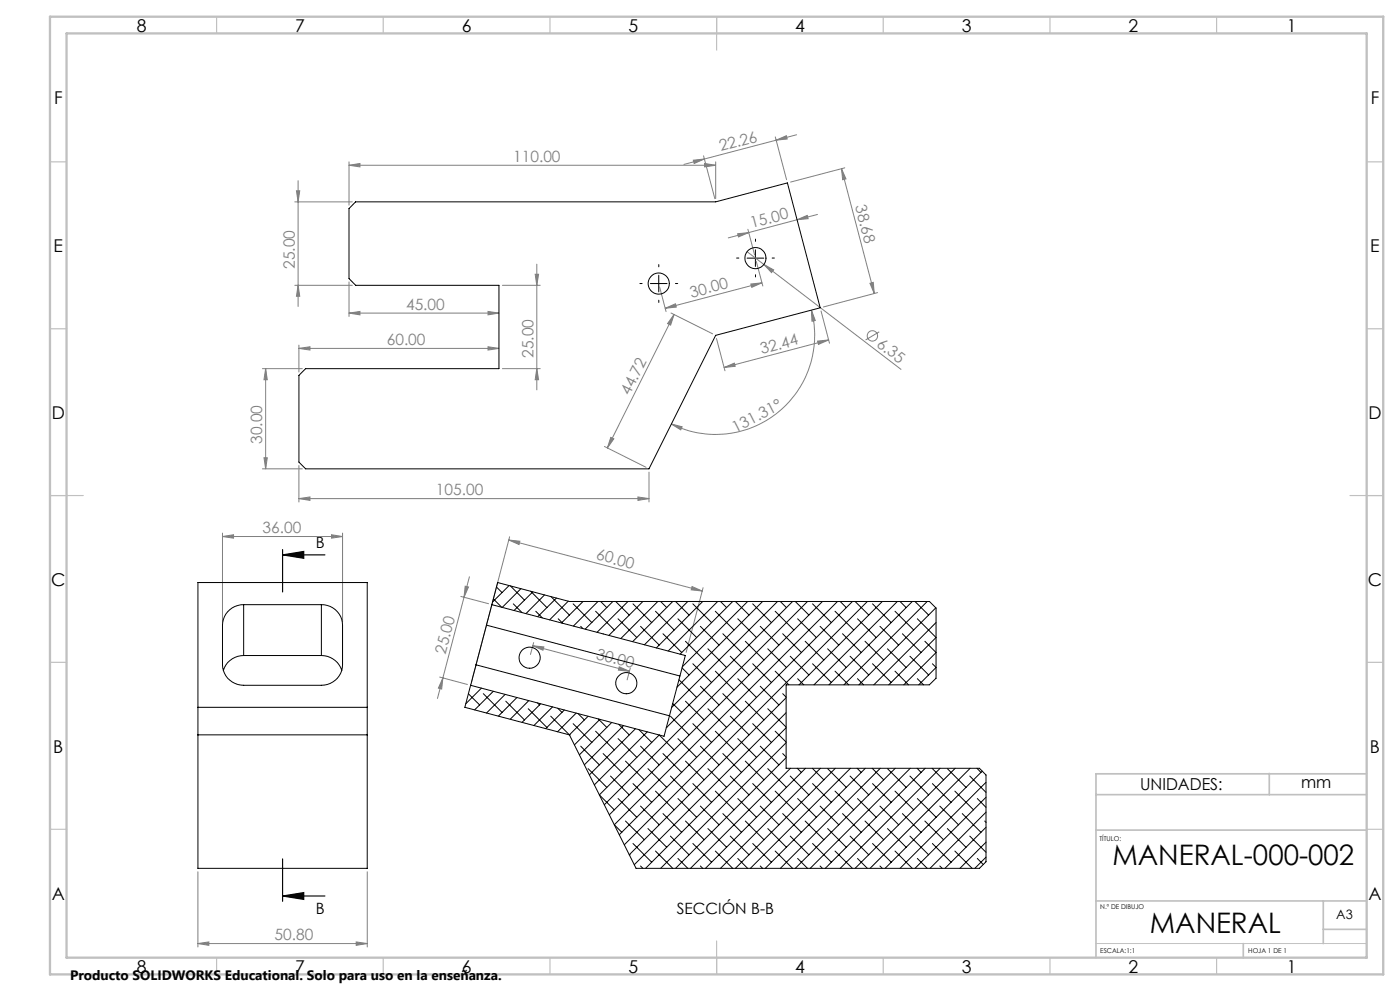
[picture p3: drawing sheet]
<svg xmlns="http://www.w3.org/2000/svg" width="420mm" height="297mm" viewBox="0 0 420 297" stroke-linecap="round" stroke-linejoin="round" font-family="sans-serif">
<path d="M328.8 282.8h81.2" fill="none" stroke="#c0c0c0" stroke-width=".3"/>
<g fill="none" stroke="#c0c0c0" stroke-width=".35">
<path d="M65 5v5M115 5v5M165 5v5M215 5v10M265 5v5M315 5v5M365 5v5M15 48.5h5M410 48.5h5M15 98.5h5M410 98.5h5M15 148.5h10"/>
<path d="M405 148.5h10M15 198.5h5M410 198.5h5M15 248.5h5M410 248.5h5M65 287v5M115 287v5M165 287v5M215 282v10M265 287v5M315 287v5M365 287v5"/>
</g>
<path d="M328.8 238.2h81.2M380.8 231.8v6.4M410 231.9h-81.2v55.1M328.8 248.8h81.2M328.8 270h81.2M397 270v12.8M397 278.5h13M373 282.8v4.2" fill="none" stroke="#c0c0c0" stroke-width=".5"/>
<path d="M15 5h400v287h-400zM20 10h390v277h-390z" fill="none" stroke="#c0c0c0" stroke-width=".7"/>
<g fill="none" stroke="#808080" stroke-width=".3">
<path d="M88.9 57.2h1l-.5 3.3zM89.4 54.1v37.8M104.7 49.5l3.3-.5v1zM104.7 48.5v13M104.7 49.5h110M208 48l3.3-.3-3.1 1.3zM211.1 46.7l3.4 12.8M211.4 49l3.3 .5-3.3 .5zM214.7 48.5v11M232.6 41l3.4 12.9M232.8 42l3.1-1.3 .2 1zM232.8 42l-27.6 7.3"/>
<path d="M239 40.4l-6.2 1.6M252.4 50.5l1.4 3.1-1 .3zM252.4 50.5l9.9 37.5M253.4 50.3l-16.2 4.3M88.4 60.5h17.3M161 79.2v37.6M221.3 70.1l3.3-.4-3.1 1.3zM224.1 75.4l46.2 35.3M224.4 68.7l2 7.7M224.6 69.7l-6.1 1.6M226.9 78.3l1.9 7.4M229.2 79.3l2.9 1.6-.6 .8z"/>
<path d="M239.1 65.9l3.1-1.3 .2 .9zM239.1 65.9l-14.5 3.8M245.3 64.3l-6.2 1.6M88.4 85.5h17.3M89.4 85.5l.5 3.3h-1zM104.7 93.8l3.3-.5v1.1zM104.7 84.5v10.4M104.7 93.8h45M146.4 93.3l3.3 .5-3.3 .6zM150.7 85.5h11.4M160.5 82.2h1.1l-.6 3.3zM197.9 86l1.9 7.4"/>
<path d="M199.6 92.4l3-1.4 .3 1zM201.3 93.8l12.5 6.2M202.2 94.3l-1 3.1-.9-.4zM202.2 94.3l-20 40M225.2 85.1l3.4-.3-3.1 1.3zM228.6 84.8l-29 7.6M243.4 92.9l1.2 3.2-1 .2zM243.4 92.9a29.7 29.7 0 0 1-10 30.6 29.7 29.7 0 0 1-32 3.6M246.3 93.2l2.5 9.7M261 84.9l1-.3 .3 3.4zM263.3 87.7l-16.3 4.3M263.8 99.4l-4.1 2.5"/>
<path d="M78.7 110.5h12M79.7 110.5l.5 3.3h-1zM79.7 110.5v30M89.7 104.4l3.3-.5v1zM89.7 103.4v8.1M89.7 104.4h60M146.4 103.9l3.3 .5-3.3 .5zM150.7 110.5h11.4M161 110.5l.6 3.3h-1.1zM214.9 101.5l2.6 9.6M217.2 110.1l3.1-1.3 .3 1zM245.3 102.2l3.3-.3-3.1 1.3z"/>
<path d="M248.6 101.9l-31.4 8.2M79.2 137.2h1l-.5 3.3zM89.7 139.5v11M181.3 133.8l12.5 6.2M183.2 131.1l.9 .4-1.9 2.8zM201.4 127.1l3.2 .8-.4 .9zM66.7 159.8v26.5M78.7 140.5h12M89.7 149.4l3.3-.5v1.1zM89.7 149.4h105M102.8 159.8v26.5M191.4 148.9l3.3 .5-3.3 .6z"/>
<path d="M194.7 141.5v9M66.7 160.8l3.4-.5v1zM66.7 160.8h36.1M99.4 160.3l3.4 .5-3.4 .5zM138.3 178.7l8.3 2.2M139.6 175.7l.9 .2-1.3 3.1zM140.8 172.9l-9.6 36.4M152.6 161.9l58.1 15.2M152.6 161.9l3.4 .3-.3 1zM152.9 160.9l-11.4 43.5M207.6 175.8l3.1 1.3-3.3-.3zM210.9 176.1l-5.1 19.4"/>
<path d="M159.8 193.5l3.4 .4-.3 1zM159.8 193.5l29 7.7M160.1 192.6l-1 3.5M185.8 199.8l3 1.4-3.3-.4zM131.9 202.9l8.3 2.2M132.9 203.2l-.4 3.3-1-.3zM189.1 200.2l-1 3.6M59.4 261.3v22.5M110.2 261.3v22.5M59.4 282.8l3.3-.5v1zM59.4 282.8h50.8M106.9 282.3l3.3 .5-3.3 .5z"/>
<circle cx="261.7" cy="100.7" r="1.55"/>
</g>
<path d="M84.8 166.3h12.7M84.8 164.7v12.7M84.8 166.3l6.3-1v2zM84.8 257.4v12.7M84.8 268.5h12.7M84.8 268.5l6.3-1v2.1z" fill="none" stroke="#000" stroke-width=".35"/>
<path d="M197.6 80v-.7M221.6 77.3h-.6M226.6 72.3v-.6M231.6 77.3h.7M192.6 85h-.6M197.6 90v.6M202.6 85h.7M226.6 82.3v.7" fill="none" stroke="#000" stroke-width=".3" stroke-dasharray="15.2 1.3 1.3 1.3"/>
<path d="M224.1 77.4h5M226.6 74.9v5M195.1 85h5M197.6 82.5v5" fill="none" stroke="#000" stroke-width=".3"/>
<path d="M84.8 166.3l6.3-1v2zM84.8 268.5l6.3-1v2.1z" fill="#000"/>
<g fill="#808080">
<path d="M229.2 79.3l2.9 1.6-.6 .8z"/>
<path d="M261 84.9l1-.3 .3 3.4zM252.4 50.5l1.4 3.1-1 .3z"/>
<path d="M207.6 175.8l3.1 1.3-3.3-.3zM152.6 161.9l3.4 .3-.3 1z"/>
<path d="M211.4 49l3.3 .5-3.3 .5zM104.7 49.5l3.3-.5v1z"/>
<path d="M89.7 149.4l3.3-.5v1.1zM191.4 148.9l3.3 .5-3.3 .6zM89.7 104.4l3.3-.5v1zM146.4 103.9l3.3 .5-3.3 .5zM59.4 282.8l3.3-.5v1zM106.9 282.3l3.3 .5-3.3 .5z"/>
<path d="M217.2 110.1l3.1-1.3 .3 1zM245.3 102.2l3.3-.3-3.1 1.3z"/>
<path d="M232.8 42l3.1-1.3 .2 1zM208 48l3.3-.3-3.1 1.3z"/>
<path d="M199.6 92.4l3-1.4 .3 1zM225.2 85.1l3.4-.3-3.1 1.3z"/>
<path d="M239.1 65.9l3.1-1.3 .2 .9zM221.3 70.1l3.3-.4-3.1 1.3z"/>
<path d="M201.4 127.1l3.2 .8-.4 .9zM243.4 92.9l1.2 3.2-1 .2z"/>
<path d="M183.2 131.1l.9 .4-1.9 2.8zM202.2 94.3l-1 3.1-.9-.4z"/>
<path d="M139.6 175.7l.9 .2-1.3 3.1zM132.9 203.2l-.4 3.3-1-.3z"/>
<path d="M89.4 85.5l.5 3.3h-1zM88.9 57.2h1l-.5 3.3z"/>
<path d="M160.5 82.2h1.1l-.6 3.3zM161 110.5l.6 3.3h-1.1z"/>
<path d="M79.7 110.5l.5 3.3h-1zM79.2 137.2h1l-.5 3.3z"/>
<path d="M159.8 193.5l3.4 .4-.3 1zM185.8 199.8l3 1.4-3.3-.4z"/>
<path d="M104.7 93.8l3.3-.5v1.1zM146.4 93.3l3.3 .5-3.3 .6zM66.7 160.8l3.4-.5v1zM99.4 160.3l3.4 .5-3.4 .5z"/>
</g>
<g fill="none" stroke="#000" stroke-width=".3">
<path d="M106.7 60.5h108l21.5-5.7 9.9 37.4-31.4 8.3-20 40h-103l-2-2v-26l2-2h58v-25h-43l-2-2v-21zM59.4 174.6h50.8v85.6h-50.8zM148 179.5l2.5 2.5M148.9 175.9l1.7 1.7M152.7 175.5l-5 4.9M153.1 175.6l4.2 4.2M156.3 176.4l-5.6 5.6M159.2 177.2l4.9 4.9M159.8 177.4l-5.6 5.5M163.4 178.3l-5.6 5.6M165.3 178.8l5.5 5.5M166.9 179.2l-5.6 5.6"/>
<path d="M73.1 181.2a6.3 6.3 0 0 0-6.4 6.2v11.8a6.2 6.2 0 0 0 6.4 6.2h23.3a6.3 6.3 0 0 0 6.4-6.2v-11.8a6.2 6.2 0 0 0-6.4-6.2M73.1 196.5a6.4 6.4 0 0 0-6.1 4.4M73.1 181.2h23.3M73.1 181.2v15.3M73.1 196.5h23.3M96.4 196.5a6.3 6.3 0 0 1 6.1 4.4M96.4 181.2v15.3M142.8 199.2l-1.6 6.2M142.8 199.2l58 15.3M145.9 187.4l-3.1 11.8M145.9 187.4l58.1 15.2M147.6 181.2l-1.7 6.2"/>
<path d="M147.6 181.2l1.7-6.6 21.5 5.7h108l2 1.9v21.1l-2 1.9h-43v25.1h58l2 2v26l-2 1.9h-103l-20-40M147.6 181.2l58 15.3-6.4 24.2-58-15.3M154 181l2.6 2.6M160.7 183.2l2 2M167.5 185.5l1.3 1.3M170.5 180.2l-5.6 5.6M171.9 181l5.7 5.6M174.2 187.7l.7 .7M174.9 180.3l-6.4 6.4M178.7 183.2l5.6 5.6M179.4 180.3l-7.4 7.3M180.2 180.3l1.8 1.8"/>
<path d="M180.9 189.9l.1 .1M183.9 180.3l-8.4 8.3M184.7 180.3l4.1 4M185.4 185.5l5.6 5.6M188.4 180.3l-9.3 9.2M189.9 181l5.6 5.6M192.2 187.7l5.6 5.6M192.9 180.3l-10.2 10.1M196.6 183.2l5.6 5.6M197.3 180.3l-11.1 11.1M198.2 180.3l1.8 1.8M198.9 189.9l5.6 5.6"/>
<path d="M201.8 180.3l-12 12M202.7 180.3l4 4M203.4 185.5l5.6 5.6M205.6 192.2l5.6 5.6M206.3 180.3l-13 12.9M207.9 198.9l5.6 5.6M207.9 181l5.6 5.6M210.1 187.7l5.6 5.6M210.8 180.3l-13.9 13.9M212.4 194.4l5.6 5.7M214.6 183.2l5.6 5.6M215.3 180.3l-14.9 14.8"/>
<path d="M216.1 180.3l1.9 1.8M216.9 189.9l5.6 5.6M219.1 196.7l5.6 5.6M219.8 180.3l-15.8 15.8M220.6 180.3l4.1 4M221.3 185.5l5.6 5.6M223.6 192.2l5.6 5.6M224.3 180.3l-19.6 19.5M225.8 198.9l5.6 5.6M225.8 181l5.6 5.6M228.1 187.7l5.6 5.6M228.8 180.3l-25.7 25.6"/>
<path d="M230.3 194.4l5.6 5.7M232.6 183.2l5.6 5.6M233.3 180.3l-31.8 31.8M234.1 180.3l1.8 1.8M234.8 189.9l5.6 5.6M237.1 196.7l5.6 5.6M237.8 180.3l-37.9 37.8M238.6 180.3l4.1 4M239.3 185.5l5.6 5.6M241.5 192.2l5.7 5.6M242.3 180.3l-61 60.9M243.8 198.9l5.6 5.6"/>
<path d="M243.8 181l5.6 5.6M246 187.7l5.6 5.6M246.7 180.3l-63.9 63.9M248.3 194.4l5.6 5.7M250.5 183.2l5.6 5.6M251.2 180.3l-66.9 66.9 2.2 2.2M252.1 180.3l1.8 1.8M252.8 189.9l5.6 5.6M255 196.7l5.6 5.6M255.7 180.3l-69.9 69.9M256.5 180.3l4.1 4M257.2 185.5l5.7 5.6"/>
<path d="M259.5 192.2l5.6 5.6M260.2 180.3l-72.9 72.9M261.8 198.9l5.6 5.6M261.8 181l5.6 5.6M264 187.7l5.6 5.6M264.7 180.3l-25 24.9M266.2 194.4l5.7 5.7M268.5 183.2l5.6 5.6M269.2 180.3l-25 24.9M270 180.3l1.9 1.8M270.7 189.9l5.6 5.6M273 196.7l5.6 5.6"/>
<path d="M273.7 180.3l-25 24.9M274.5 180.3l4.1 4M275.2 185.5l5.6 5.6-14.2 14.1M277.5 192.2l3.3 3.3M278.2 180.3l-25 24.9M279.7 198.9l1.1 1.2-5.2 5.1M280.7 182.2l-23 23M280.8 186.6l-18.7 18.6M280.8 195.6l-9.7 9.6M59.4 212h50.8M140.5 207.9l3.4 3.4M141.2 205.4l-1.7 6.6 31.3 8.2"/>
<path d="M144.4 206.2l-4.7 4.7M145 207.9l5.6 5.6M148 207.2l-5.6 5.6M151.6 208.1l-5.7 5.6M151.7 210.1l5.6 5.7M155.1 209.1l-5.6 5.5M158.5 212.4l5.6 5.6M158.6 210l-5.6 5.6M161.2 210.6l.7 .7M162.2 210.9l-5.6 5.6M165.2 214.6l5.6 5.6M165.8 211.8l-5.6 5.6"/>
<path d="M167.3 212.3l1.3 1.2M169.3 212.8l-5.6 5.6M171.9 216.9l5.7 5.6M172.9 213.7l-5.6 5.6M173.4 213.9l1.9 1.9M176.4 214.7l-5.6 5.5M178.7 219.1l5.6 5.7M179.5 215.5l2.5 2.5M180 215.6l-7.7 7.6M183.5 216.5l-9.7 9.7M185.6 217.1l3.2 3.1M187.1 217.4l-11.8 11.8"/>
<path d="M190.6 218.4l-13.8 13.8M191.7 218.7l3.8 3.8M194.2 219.3l-15.9 15.9M199.9 217.9l.1 .1M201.1 214.6l5.6 5.6M201.8 210.8l2.7 2.7M203.7 203.7l5.3 5.3M204.6 200.2l2.1 2.1M205.6 210.1l5.6 5.7M207.9 216.9l5.6 5.6M210.1 205.7l5.6 5.6M212.4 212.4l5.6 5.6"/>
<path d="M214.6 219.1l5.6 5.7M214.6 201.2l5.6 5.6M216.9 207.9l5.6 5.6M219.1 214.6l5.6 5.6M221.3 203.4l5.6 5.6M223.6 210.1l5.6 5.7M225.8 216.9l5.6 5.6M228.1 205.7l5.6 5.6M230.3 212.4l5.5 5.5M232.6 219.1l3.2 3.3M232.6 201.2l4 4M234.8 207.9l1 1"/>
<path d="M235.8 209.1l-47 47.1M235.8 213.6l-45.5 45.5M235.8 218.1l-42.1 42.1M239.3 203.4l1.8 1.8M250.5 201.2l4.1 4M257.2 203.4l1.9 1.8M268.5 201.2l4.1 4M275.2 203.4l1.9 1.8M59.4 220.2h50.8M170.8 220.2h.1M174.2 223.6l5.6 5.6M176.4 230.4l5.6 5.6"/>
<path d="M180.9 225.8l5.6 5.7M183.2 232.6l5.6 5.6M185.4 239.3l5.6 5.6M185.4 221.4l5.6 5.6M187.6 228.1l5.7 5.6M189.9 234.8l5.6 5.6M192.2 223.6l5.6 5.6M194.4 230.4l5.6 5.6M196.6 237.1l5.6 5.6M198.9 225.8l5.6 5.7M201.1 232.6l5.6 5.6M202.2 224.8l-4.4-4.5-18 17.9 4.5 4.5"/>
<path d="M203.4 239.3l5.6 5.6M203.4 221.4l5.6 5.6M205.6 228.1l5.6 5.6M207.9 234.8l5.6 5.6M210.1 223.6l5.6 5.6M212.4 230.4l5.6 5.6M214.6 237.1l5.6 5.6M216.9 225.8l5.6 5.7M219.1 232.6l5.6 5.6M221.3 239.3l5.6 5.6M221.3 221.4l5.6 5.6M223.6 228.1l5.6 5.6"/>
<path d="M225.8 234.8l5.6 5.6M228.1 223.6l5.6 5.6M230.3 230.4l5.6 5.6M232.6 237.1l5.6 5.6M234.8 225.8l1 1.1M235.8 222.6l-37.6 37.6M235.8 227.1l-33.1 33.1M237.1 232.6l5.6 5.6M237.1 230.3l-29.9 29.9M239.2 230.3l1.2 1.2M239.3 239.3l5.6 5.6M241.7 230.3l-30.1 29.9"/>
<path d="M243.7 230.3l3.5 3.4M243.8 234.8l5.6 5.6M246.1 230.3l-30 29.9M248.3 230.4l5.6 5.6M250.5 237.1l5.6 5.6M250.6 230.3l-30 29.9M255 232.6l5.6 5.6M255.1 230.3l-30 29.9M257.1 230.3l1.3 1.2M257.2 239.3l5.7 5.6M259.6 230.3l-30 29.9M261.7 230.3l3.4 3.4"/>
<path d="M261.8 234.8l5.6 5.6M264.1 230.3l-30 29.9M266.2 230.4l5.7 5.6M268.5 237.1l5.6 5.6M268.6 230.3l-30 29.9M273 232.6l5.6 5.6M273.1 230.3l-30 29.9M275.1 230.3l1.2 1.2M275.2 239.3l5.6 5.6M277.6 230.3l-30 29.9M279.6 230.3l3.5 3.4M279.7 234.8l5.6 5.6"/>
<path d="M282 230.3l-29.9 29.9M284.2 230.4l5.6 5.6M286.5 237.1l5.6 5.6M286.6 230.3l-30.1 29.9M290.9 232.6l4.9 4.9M291 230.3l-30 29.9M293.1 230.3l1.2 1.2M293.2 239.3l2.6 2.7M294.7 231.1l-29.2 29.1M295.8 234.5l-25.8 25.7M295.8 238.9l-21.3 21.3M187.6 246.1l5.7 5.6"/>
<path d="M188.8 256.2h.1M189.9 252.8l5.6 5.6M192.2 259.5l.7 .7M192.2 241.6l5.6 5.6M194.4 248.3l5.6 5.6M196.6 255.1l5.2 5.1M198.9 243.8l5.6 5.6M201.1 250.6l5.6 5.6M203.4 257.3l2.9 2.9M205.6 246.1l5.6 5.6M207.9 252.8l5.6 5.6M210.1 259.5l.7 .7"/>
<path d="M210.1 241.6l5.6 5.6M212.4 248.3l5.6 5.6M214.6 255.1l5.2 5.1M216.9 243.8l5.6 5.6M219.1 250.6l5.6 5.6M221.3 257.3l3 2.9M223.6 246.1l5.6 5.6M225.8 252.8l5.6 5.6M228.1 259.5l.7 .7M228.1 241.6l5.6 5.6M230.3 248.3l5.6 5.6M232.6 255.1l5.2 5.1"/>
<path d="M234.8 243.8l5.6 5.6M237.1 250.6l5.6 5.6M239.3 257.3l3 2.9M241.5 246.1l5.7 5.6M243.8 252.8l5.6 5.6M246 259.5l.7 .7M246 241.6l5.6 5.6M248.3 248.3l5.6 5.6M250.5 255.1l5.2 5.1M252.8 243.8l5.6 5.6M255 250.6l5.6 5.6M257.2 257.3l3 2.9"/>
<path d="M259.5 246.1l5.6 5.6M261.8 252.8l5.6 5.6M264 259.5l.7 .7M264 241.6l5.6 5.6M266.2 248.3l5.7 5.6M268.5 255.1l5.2 5.1M270.7 243.8l5.6 5.6M273 250.6l5.6 5.6M275.2 257.3l3 2.9M277.5 246.1l5.6 5.6M279.7 252.8l5.6 5.6M281.9 259.5l.8 .7"/>
<path d="M281.9 241.6l5.6 5.6M284.2 248.3l5.6 5.6M286.5 255.1l5.1 5.1M288.7 243.8l5.6 5.6M290.9 250.6l4.9 4.8M293.2 257.3l1.8 1.8M295.4 246.1l.4 .4M295.8 243.4l-16.8 16.8M295.8 247.9l-12.3 12.3M295.8 252.4l-7.8 7.8M295.8 256.9l-3.3 3.3"/>
<circle cx="226.6" cy="77.4" r="3.2"/>
<circle cx="197.6" cy="85" r="3.2"/>
<circle cx="158.9" cy="197.1" r="3.2"/>
<circle cx="187.9" cy="204.7" r="3.2"/>
</g>
<g font-size="8.5">
<text x="333.7" y="259.3">MANERAL-000-002</text>
<text x="344.9" y="279.7">MANERAL</text>
</g>
<g font-size="5.3">
<text x="41" y="9.5">8</text>
<text x="88.5" y="9.5">7</text>
<text x="138.5" y="9.5">6</text>
<text x="188.5" y="9.5">5</text>
<text x="238.5" y="9.5">4</text>
<text x="288.5" y="9.5">3</text>
<text x="338.5" y="9.5">2</text>
<text x="386" y="9.5">1</text>
<text x="16.2" y="31.2">F</text>
<text x="411.2" y="31.2">F</text>
<text x="16.1" y="75.5">E</text>
<text x="411.1" y="75.5">E</text>
<text x="15.5" y="125.5">D</text>
<text x="410.5" y="125.5">D</text>
<text x="15.4" y="175.5">C</text>
<text x="410.4" y="175.5">C</text>
<text x="16" y="225.5">B</text>
<text x="411" y="225.5">B</text>
<text x="15.5" y="269.7">A</text>
<text x="410.5" y="269.7">A</text>
<text x="41" y="291.5">8</text>
<text x="88.5" y="291.5">7</text>
<text x="138.5" y="291.5">6</text>
<text x="188.5" y="291.5">5</text>
<text x="238.5" y="291.5">4</text>
<text x="288.5" y="291.5">3</text>
<text x="338.5" y="291.5">2</text>
<text x="386" y="291.5">1</text>
</g>
<g font-size="4.9">
<text x="342" y="236.8">UNIDADES:</text>
<text x="390.4" y="236.2">mm</text>
</g>
<g font-size="4.7" fill="#808080">
<text x="216.2" y="45.3" transform="rotate(-15 216.2 45.3)">22.26</text>
<text x="154" y="48.5">110.00</text>
<text x="256.5" y="61.8" transform="rotate(75 256.5 61.8)">38.68</text>
<text x="225.5" y="68.4" transform="rotate(-15 225.5 68.4)">15.00</text>
<text x="88.4" y="80.6" transform="rotate(-90 88.4 80.6)">25.00</text>
<text x="207.5" y="89.3" transform="rotate(-15 207.5 89.3)">30.00</text>
<text x="121.8" y="92.8">45.00</text>
<text x="116" y="103.4">60.00</text>
<text x="160.1" y="107.3" transform="rotate(-90 160.1 107.3)">25.00</text>
<text x="228.5" y="106.1" transform="rotate(-15 228.5 106.1)">32.44</text>
<text x="262.7" y="103.6" transform="rotate(37 262.7 103.6)">6.35</text>
<text x="188.9" y="118.7" transform="rotate(-63 188.9 118.7)">44.72</text>
<text x="220.6" y="129.7" transform="rotate(-27 220.6 129.7)">131.31°</text>
<text x="78.7" y="133.1" transform="rotate(-90 78.7 133.1)">30.00</text>
<text x="130.8" y="148.4">105.00</text>
<text x="78.8" y="159.8">36.00</text>
<text x="178.6" y="167.6" transform="rotate(15 178.6 167.6)">60.00</text>
<text x="133.6" y="196.2" transform="rotate(-75 133.6 196.2)">25.00</text>
<text x="178.6" y="197.4" transform="rotate(15 178.6 197.4)">30.00</text>
<text x="82.4" y="281.8">50.80</text>
</g>
<g font-size="4.7">
<text x="94.8" y="164.2">B</text>
<text x="94.8" y="273.9">B</text>
<text x="203.1" y="274.1">SECCIÓN B-B</text>
</g>
<text font-size="4.1" x="21" y="293.7">Producto SOLIDWORKS Educational. Solo para uso en la enseñanza.</text>
<text font-size="3.9" x="400.9" y="275.5">A3</text>
<g font-size="2">
<text x="329.9" y="251.9">TÍTULO:</text>
<text x="330.1" y="272.5">N.º DE DIBUJO</text>
<text x="330.1" y="285.6">ESCALA:1:1</text>
<text x="374.5" y="285.6">HOJA 1 DE 1</text>
</g>
</svg>
